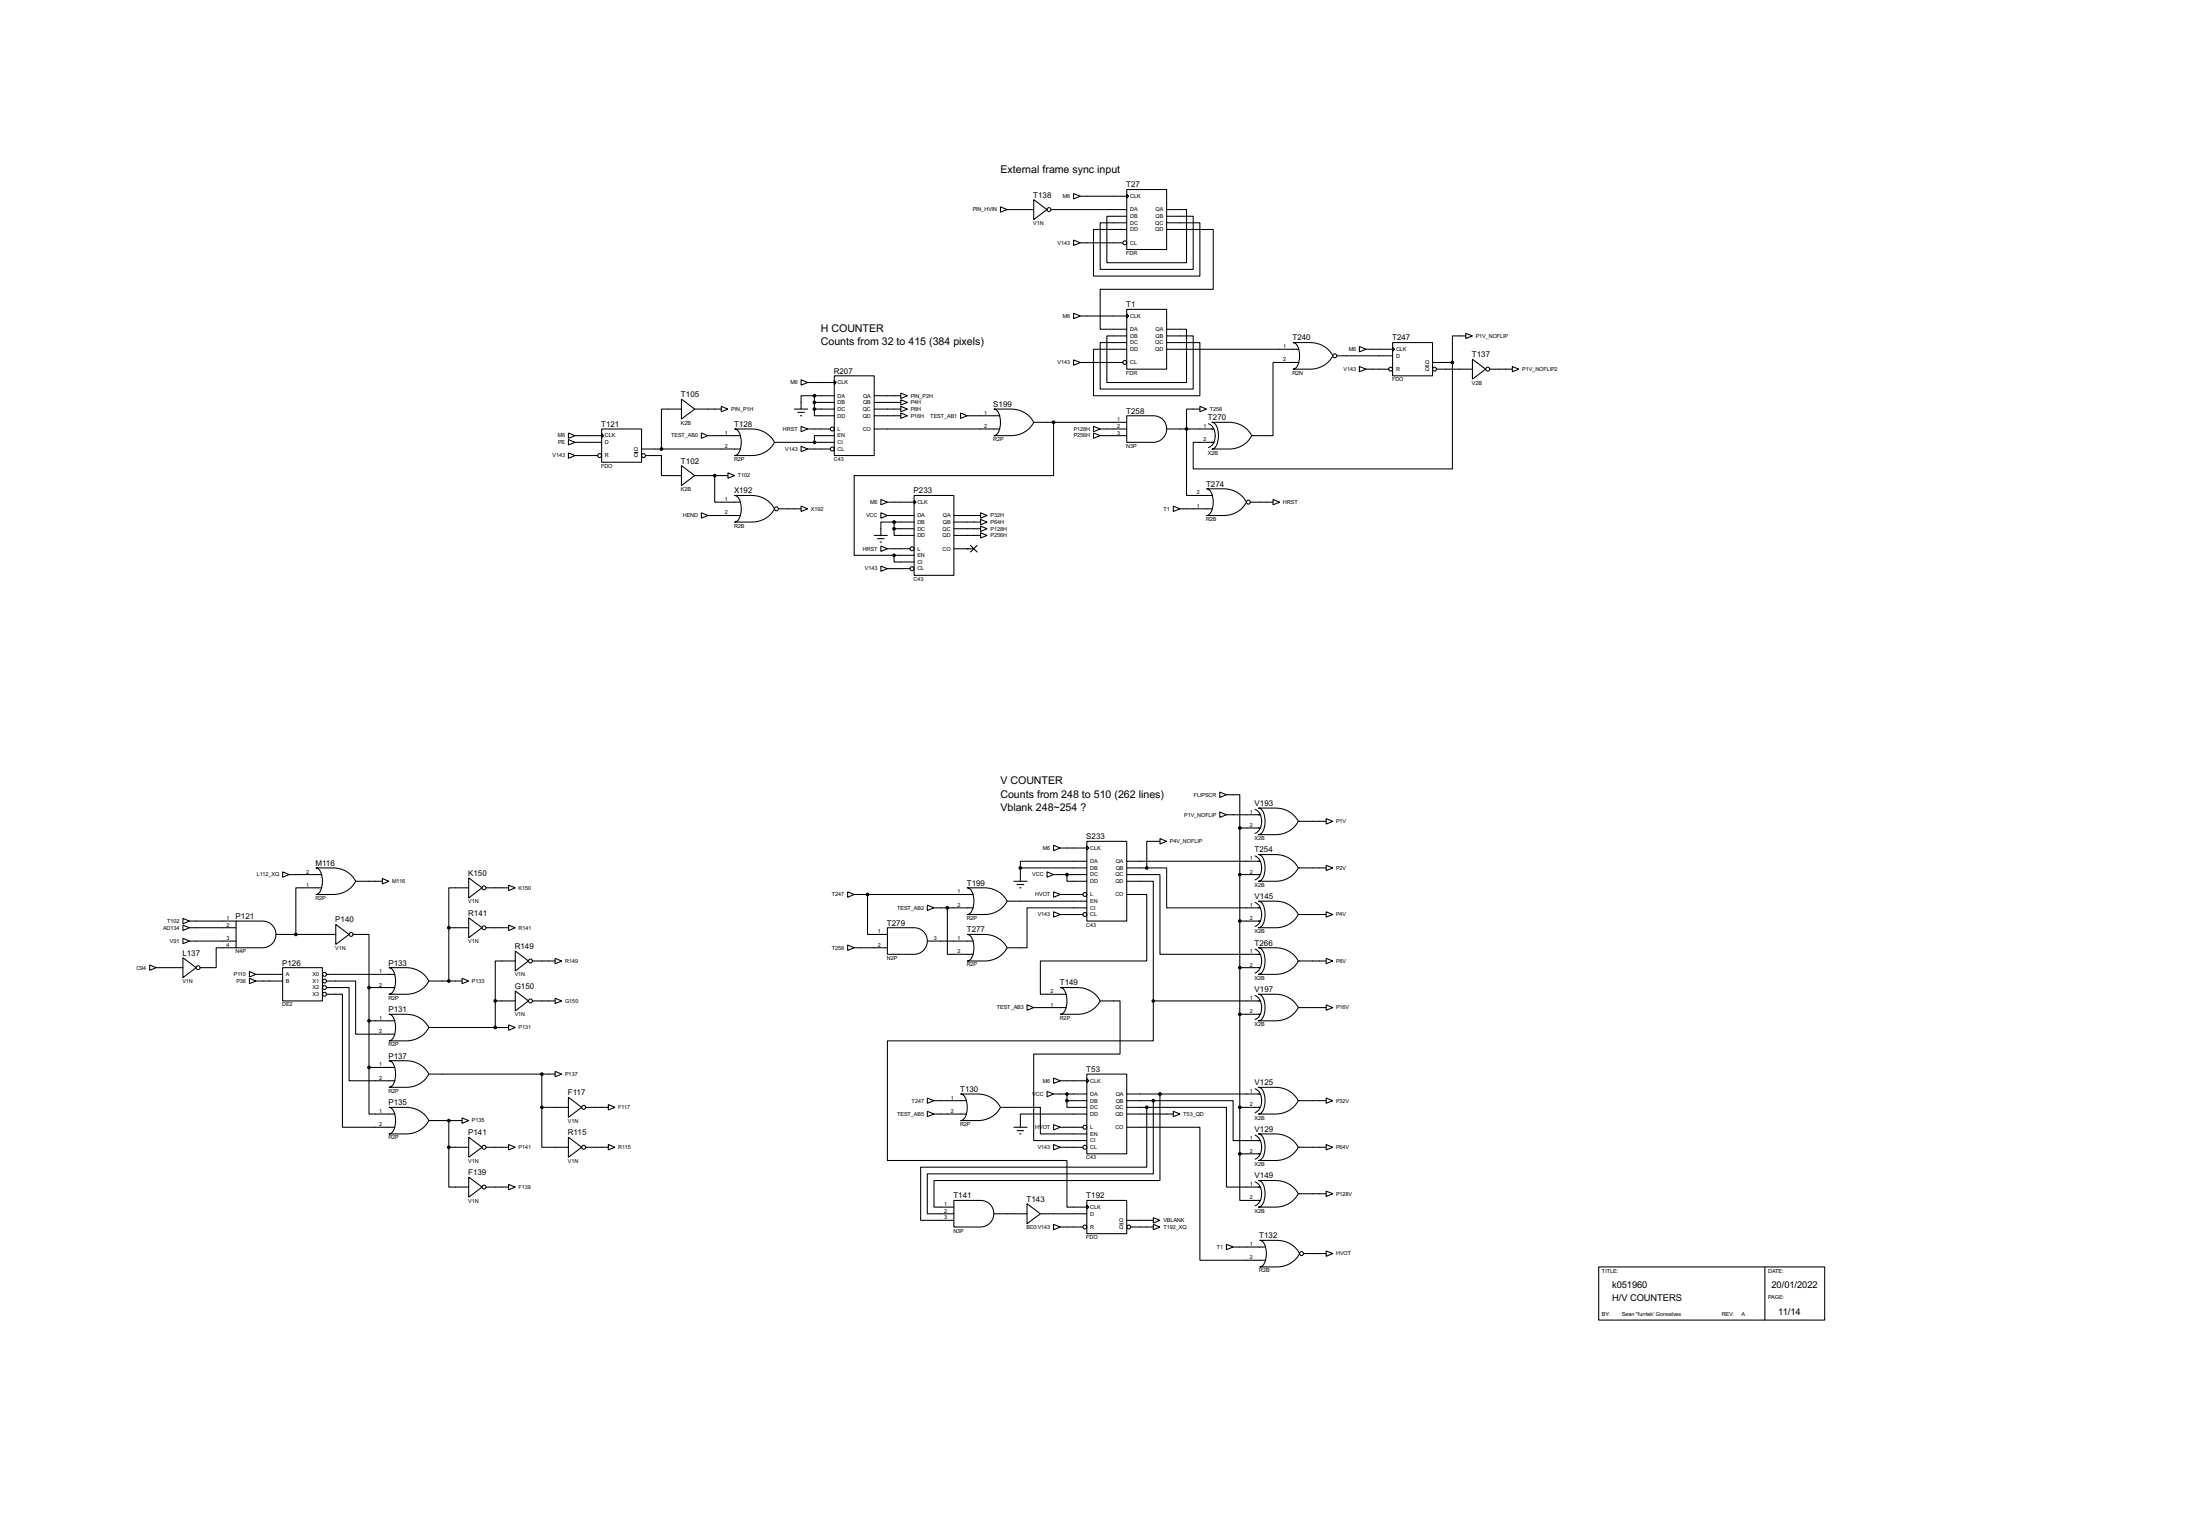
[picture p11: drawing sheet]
<svg xmlns="http://www.w3.org/2000/svg" width="841mm" height="587mm" viewBox="0 0 841 587" stroke-linecap="round" stroke-linejoin="round" font-family="sans-serif">
<g fill="none" stroke="#000" stroke-width=".4">
<path d="M382.3 79l2.6 1.1-2.6 1zM395 76.3l5.1 3.8-5.1 3.8zM410.3 74l2.5 1-2.5 1zM412.8 75h17.8M430.6 72.4h15.2v22.9h-15.2zM430.6 74.2l.7 .8-.7 .7zM384.9 80.1h10.1M401.6 80.1h29M410.3 91.7l2.5 1.1-2.5 1zM412.8 92.8h16.3M445.8 80.1h7.6v20.3h-30.4v-17.8h7.6M445.8 85.1h12.7v20.4h-40.6v-17.8h12.7"/>
<path d="M445.8 82.6h10.2v20.3h-35.6v-17.8h10.2M445.8 87.7h17.8v22.8h-43.2v15.3h10.2M410.3 119.7l2.5 1-2.5 1zM430.6 118.2h15.2v22.8h-15.2zM430.6 119.9l.7 .8-.7 .8zM410.3 137.5l2.5 1-2.5 1zM412.8 138.5h16.3M412.8 120.7h17.8M445.8 125.8h7.6v20.3h-30.4v-17.8h7.6M445.8 130.9h12.7v20.3h-40.6v-17.8h12.7M445.8 128.3h10.2v20.3h-35.6v-17.7h10.2M445.8 133.4h50.6"/>
<path d="M494.1 130.9h6.6a9.5 9.5 0 0 1 8.6 5 9.5 9.5 0 0 1-8.6 5.1h-6.6a3.2 3.2 0 0 0 2.3-3.1 7.7 7.7 0 0 0-1.3-6.6zM496.4 138.5h-9.9v27.9h-8.2M510.8 135.9h21.4M519.5 132.4l2.5 1-2.5 1zM522 133.4h10.2M532.2 130.9h15.2v12.7h-15.2zM532.2 132.6l.7 .8-.7 .8zM547.4 138.5h7.6M555 138.5v40.6h-99v-10.1h7.9M560.1 127.3l2.6 1-2.6 1zM560.1 128.3h-5.1v10.2M562.7 137.2l5 3.8-5 3.8z"/>
<path d="M260.4 152.5l5.1 3.8-5.1 3.8zM260.4 156.3h-7.6v15.2M265.5 156.3h10.1M275.6 155.2l2.6 1.1-2.6 1zM303.6 156.3h5.1M304.9 157.5h2.5M305.9 158.8h.5M306.1 145.1l2.6 1-2.6 1zM308.7 146.1h10.1M311.2 156.3v2.5h7.6M311.2 151.2h-5.1v5.1M311.2 151.2h7.6"/>
<path d="M311.2 156.3h7.6M311.2 151.2v5.1M311.2 153.7h7.6M318.8 143.6h15.3v30.4h-15.3zM318.8 145.3l.8 .8-.8 .8zM334.1 158.8h10.1M334.1 151.2h10.1M334.1 156.3h10.1M334.1 153.7h10.1M344.2 150.2l2.6 1-2.6 1zM344.2 152.7l2.6 1-2.6 1zM344.2 155.2l2.6 1.1-2.6 1z"/>
<path d="M344.2 157.8l2.6 1-2.6 1zM367.1 157.8l2.5 1-2.5 1zM369.6 158.8h12.5M379.8 156.3h6.6a9.5 9.5 0 0 1 8.6 5 9.5 9.5 0 0 1-8.6 5.1h-6.6a3.2 3.2 0 0 0 2.3-3.1 7.7 7.7 0 0 0-1.3-6.6zM430.6 158.8h10.1a5.1 5.1 0 0 1 5.1 5.1 5.1 5.1 0 0 1-5.1 5.1h-10.1zM458.5 155.2l2.6 1.1-2.6 1zM458.5 156.3h-5.1v33h10M519.5 140l2.5 1-2.5 1zM522 141h8.7M548.9 141h13.8M569.3 141h8.6M577.9 140l2.5 1-2.5 1z"/>
<path d="M217.2 173l2.6 1-2.6 1.1zM217.2 165.4l2.6 1-2.6 1zM217.2 167.9l2.6 1.1-2.6 1zM219.8 166.4h10.1M219.8 169h10.1M219.8 174h8.6M229.9 163.9h15.3v12.7h-15.3zM229.9 165.7l.8 .7-.8 .8zM245.2 171.5h37.8M246.7 174h6.1v7.7h7.6M260.4 177.9l5.1 3.8-5.1 3.8zM268 165.4l2.6 1-2.6 1z"/>
<path d="M270.6 166.4h12.4M280.7 163.9h6.6a9.6 9.6 0 0 1 8.7 5.1 9.6 9.6 0 0 1-8.7 5h-6.6a3.2 3.2 0 0 0 2.4-3.1 7.7 7.7 0 0 0-1.4-6.6zM296 169h22.8M306.1 170.5l2.6 1-2.6 1zM306.1 162.9l2.6 1-2.6 1zM308.7 163.9h8.6M308.7 171.5h8.6M318.8 166.4h-7.6v2.6M334.1 163.9h48M395 161.3h35.6M402.6 161.3v20.4h-76.2v30.4h15.3M417.9 162.9l2.5 1-2.5 1z"/>
<path d="M417.9 165.4l2.5 1-2.5 1zM420.4 163.9h10.2M420.4 166.4h10.2M445.8 163.9h18.1M461.8 161.9a5.3 5.3 0 0 1 0 9.1M463.1 161.3h6.6a9.5 9.5 0 0 1 8.6 5.1 9.5 9.5 0 0 1-8.6 5.1h-6.6a3.2 3.2 0 0 0 2.3-3.1 7.8 7.8 0 0 0-1.3-6.7zM265.5 181.7h12.7M268 195.9l2.6 1-2.6 1zM270.6 196.9h12.4M273.1 181.7v10.1h9.9M278.2 180.6l2.5 1.1-2.5 1zM280.7 189.3h6.6a9.6 9.6 0 0 1 8.7 5.1 9.6 9.6 0 0 1-8.7 5h-6.6a3.2 3.2 0 0 0 2.4-3.1 7.7 7.7 0 0 0-1.4-6.6z"/>
<path d="M297.5 194.4h8.6M306.1 193.3l2.6 1.1-2.6 1zM336.6 190.8l2.5 1-2.5 1zM336.6 195.9l2.5 1-2.5 1zM339.1 191.8h10.2M339.1 196.9h10.2M341.7 199.4h-5.1v5.1M341.7 199.4h7.6M341.7 199.4v2.6M349.3 189.3h15.2v30.5h-15.2zM349.3 191.1l.8 .7-.8 .8zM364.5 196.9h10.2"/>
<path d="M364.5 199.4h10.2M374.7 195.9l2.5 1-2.5 1zM374.7 198.4l2.5 1-2.5 1.1zM448.4 193.3l2.5 1.1-2.5 1zM450.9 194.4h12.5M461.1 186.7h6.6a9.6 9.6 0 0 1 8.6 5.1 9.6 9.6 0 0 1-8.6 5.1h-6.6a4.5 4.5 0 0 0 2.5-5.1 4.5 4.5 0 0 0-2.5-5.1zM477.8 191.8h8.7M486.5 190.8l2.5 1-2.5 1zM334.1 204.5h5M335.3 205.8h2.6M336.4 207.1h.5M336.6 216.2l2.5 1-2.5 1z"/>
<path d="M336.6 208.6l2.5 1-2.5 1zM339.1 217.2h8.7M339.1 209.6h8.7M341.7 202v2.5h7.6M341.7 212.1v2.6h7.6M341.7 202h7.6M341.7 212.1h7.6M364.5 202h10.2M364.5 204.5h10.2M364.5 209.6h7.7M370.9 208.3l2.5 2.6M373.4 208.3l-2.5 2.6"/>
<path d="M374.7 201l2.5 1-2.5 1zM374.7 203.5l2.5 1-2.5 1zM466.1 302.6l2.6 1-2.6 1zM466.1 310.2l2.6 1-2.6 1zM468.7 303.6h5.1v12.7M468.7 311.2h12.9M473.8 316.3v124.4M473.8 316.3h7.8M479.6 309.2a5.4 5.4 0 0 1 0 9.1M480.9 308.7h6.6a9.6 9.6 0 0 1 8.6 5 9.6 9.6 0 0 1-8.6 5.1h-6.6a3.2 3.2 0 0 0 2.3-3.1 7.7 7.7 0 0 0-1.3-6.6zM496.1 313.7h10.7M506.8 312.7l2.5 1-2.5 1.1z"/>
<path d="M108 333l2.5 1.1-2.5 1zM110.5 334.1h12.5M120.7 331.5h6.6a9.5 9.5 0 0 1 8.6 5.1 9.4 9.4 0 0 1-8.6 5.1h-6.6a3.2 3.2 0 0 0 2.3-3.2 7.9 7.9 0 0 0-1.3-6.6zM123 339.1h-9.9v17.8M135.9 336.6h10.2M146.1 335.6l2.5 1-2.5 1zM179.1 335.3l5.1 3.8-5.1 3.9zM179.1 339.1h-7.6v15.3M185.7 339.1h8.7M194.4 338.1l2.5 1-2.5 1.1zM369.6 339.1h6.6a9.6 9.6 0 0 1 8.7 5.1 9.6 9.6 0 0 1-8.7 5.1h-6.6a4.5 4.5 0 0 0 2.6-5.1 4.5 4.5 0 0 0-2.6-5.1zM387.4 336.6h5.1"/>
<path d="M388.7 337.9h2.5M389.7 339.1h.5M389.9 331.5v5.1M389.9 331.5h25.4M400.1 333l2.5 1.1-2.5 1zM402.6 322.9l2.6 1-2.6 1zM402.6 334.1h12.7M405.2 323.9h10.1M407.7 334.1v2.5h7.6M415.3 321.4h15.3v30.4h-15.3zM415.3 323.1l.8 .8-.8 .8zM415.3 329h-25.4v2.5"/>
<path d="M430.6 334.1h12.7v30.4h38.3M430.6 336.6h10.1v45.7M430.6 331.5h7.6M430.6 329h51M438.2 331.5h7.6v15.3h35.8M443.3 320.3l2.5 1.1-2.5 1zM443.3 321.4h-5.1v10.1M473.8 334.1h7.8M479.6 327a5.4 5.4 0 0 1 0 9.1M480.9 326.4h6.6a9.6 9.6 0 0 1 8.6 5.1 9.6 9.6 0 0 1-8.6 5.1h-6.6a3.2 3.2 0 0 0 2.3-3.1 7.8 7.8 0 0 0-1.3-6.7zM496.1 331.5h10.7M506.8 330.5l2.5 1-2.5 1z"/>
<path d="M69.9 350.8l2.5 1-2.5 1.1zM69.9 353.4l2.5 1-2.5 1zM69.9 358.4l2.5 1.1-2.5 1zM72.4 351.8h17.8M72.4 359.5h17.8M72.4 354.4h17.8M90.2 351.8h10.2a5.1 5.1 0 0 1 5.1 5.1 5.1 5.1 0 0 1-5.1 5.1h-10.2zM105.5 356.9h22.8M128.3 353.1l5.1 3.8-5.1 3.8zM134.9 356.9h6.1v20.3M171.5 354.4h7.6M171.5 354.4v20.3"/>
<path d="M179.1 350.6l5.1 3.8-5.1 3.8zM185.7 354.4h8.7M194.4 353.4l2.5 1-2.5 1zM323.9 340.7l2.5 1-2.5 1zM326.4 341.7h45.5M331.5 341.7v15.2h7.6M339.1 354.4h10.2a5.1 5.1 0 0 1 5.1 5 5.1 5.1 0 0 1-5.1 5.1h-10.2zM354.4 345.7l2.5 1.1-2.5 1zM354.4 359.5h17.5M356.9 346.8h15M362 346.8v17.7h9.9M369.6 356.9h6.6a9.6 9.6 0 0 1 8.7 5.1 9.6 9.6 0 0 1-8.7 5.1h-6.6a4.4 4.4 0 0 0 2.6-5.1 4.5 4.5 0 0 0-2.6-5.1z"/>
<path d="M384.9 344.2h30.4M402.6 348.3l2.6 1-2.6 1zM402.6 340.7l2.6 1-2.6 1zM405.2 349.3h8.6M405.2 341.7h8.6M415.3 346.8h-22.8v15.2h-7.6M430.6 341.7h7.6v25.4h-40.6v12.7h9.9M473.8 351.8h7.8M479.6 344.7a5.4 5.4 0 0 1 0 9.2M480.9 344.2h6.6a9.6 9.6 0 0 1 8.6 5.1 9.6 9.6 0 0 1-8.6 5.1h-6.6a3.2 3.2 0 0 0 2.3-3.2 7.8 7.8 0 0 0-1.3-6.6zM496.1 349.3h10.7M506.8 348.3l2.5 1-2.5 1z"/>
<path d="M57.2 368.6l2.5 1-2.5 1zM59.7 369.6h10.2M69.9 365.8l5.1 3.8-5.1 3.8zM90.2 362h-7.6v7.6h-6.1M95.3 371.1l2.5 1.1-2.5 1zM95.3 373.7l2.5 1-2.5 1zM97.8 372.2h10.2M97.8 374.7h10.2M108 369.6h15.2v12.7h-15.2zM124.8 374.7h11.1v20.3h15M124.8 379.8h6.1v50.8h20M124.8 377.2h8.6v35.6h17.5"/>
<path d="M124.8 372.2h26.1M141 377.2h9.9M141 377.2v30.5M148.6 369.6h6.6a9.5 9.5 0 0 1 8.7 5.1 9.5 9.5 0 0 1-8.7 5.1h-6.6a3.2 3.2 0 0 0 2.4-3.2 7.8 7.8 0 0 0-1.3-6.6zM163.9 374.7h12.7M176.6 373.7l2.5 1-2.5 1zM196.9 378.5l5.1 3.8-5.1 3.8zM196.9 363.3l5.1 3.8-5.1 3.8zM196.9 367.1h-7.6v15.2M203.5 367.1h8.6M212.1 366.1l2.6 1-2.6 1zM323.9 361l2.5 1-2.5 1z"/>
<path d="M326.4 362h12.7M405.2 377.2h6.6a9.6 9.6 0 0 1 8.6 5.1 9.5 9.5 0 0 1-8.6 5.1h-6.6a3.2 3.2 0 0 0 2.3-3.1 7.8 7.8 0 0 0-1.3-6.7zM473.8 369.6h7.8M479.6 362.5a5.4 5.4 0 0 1 0 9.2M480.9 379.8h6.6a9.6 9.6 0 0 1 8.6 5.1 9.6 9.6 0 0 1-8.6 5h-6.6a3.1 3.1 0 0 0 2.3-3.1 7.8 7.8 0 0 0-1.3-6.6zM480.9 362h6.6a9.6 9.6 0 0 1 8.6 5.1 9.6 9.6 0 0 1-8.6 5.1h-6.6a3.2 3.2 0 0 0 2.3-3.2 7.7 7.7 0 0 0-1.3-6.6zM496.1 367.1h10.7M506.8 366.1l2.5 1-2.5 1zM141 389.9h9.9M148.6 387.4h6.6a9.5 9.5 0 0 1 8.7 5.1 9.5 9.5 0 0 1-8.7 5.1h-6.6a3.2 3.2 0 0 0 2.4-3.2 7.7 7.7 0 0 0-1.3-6.6zM163.9 392.5h30.5M189.3 382.3h7.6"/>
<path d="M189.3 382.3v10.2M194.4 391.5l2.5 1-2.5 1zM203.5 382.3h8.6M212.1 381.3l2.6 1-2.6 1zM392.5 383.8l2.5 1.1-2.5 1zM395 384.9h12.5M420.4 382.3h7.6v20.3h-33v33.1h20.3M440.7 382.3v15.3h-101.6v45.7h68.6v17.8h7.6M440.7 382.3h40.9M473.8 387.4h7.8M479.6 380.3a5.4 5.4 0 0 1 0 9.1M496.1 384.9h10.7"/>
<path d="M506.8 383.8l2.5 1.1-2.5 1zM141 407.7v17.8h9.9M141 407.7h9.9M148.6 405.2h6.6a9.5 9.5 0 0 1 8.7 5.1 9.5 9.5 0 0 1-8.7 5h-6.6a3.1 3.1 0 0 0 2.4-3.1 7.8 7.8 0 0 0-1.3-6.6zM163.9 410.3h48.2M207.1 410.3v12.7M212.1 409.2l2.6 1.1-2.6 1zM217.2 419.2l5.1 3.8-5.1 3.8zM354.4 419.4l2.5 1-2.5 1zM367.1 417.9h6.6a9.6 9.6 0 0 1 8.6 5.1 9.5 9.5 0 0 1-8.6 5h-6.6a3.1 3.1 0 0 0 2.3-3.1 7.8 7.8 0 0 0-1.3-6.6zM400.1 416.9l2.5 1-2.5 1zM402.6 411.8l2.6 1-2.6 1z"/>
<path d="M402.6 417.9h12.7M405.2 412.8h10.1M407.7 417.9v2.5M415.3 410.3h15.3v30.4h-15.3zM415.3 412l.8 .8-.8 .8zM430.6 417.9h51M443.3 417.9v33h-86.4v10.2h7.6M479.6 415.9a5.4 5.4 0 0 1 0 9.1M480.9 415.3h6.6a9.6 9.6 0 0 1 8.6 5.1 9.6 9.6 0 0 1-8.6 5.1h-6.6a3.2 3.2 0 0 0 2.3-3.1 7.8 7.8 0 0 0-1.3-6.7zM506.8 419.4l2.5 1-2.5 1zM148.6 423h6.6a9.5 9.5 0 0 1 8.7 5 9.5 9.5 0 0 1-8.7 5.1h-6.6a3.2 3.2 0 0 0 2.4-3.1 7.7 7.7 0 0 0-1.3-6.6zM163.9 428h12.7"/>
<path d="M171.5 438.2v15.2h7.6M171.5 438.2h7.6M171.5 428v10.2M176.6 427l2.5 1-2.5 1.1zM179.1 434.4l5.1 3.8-5.1 3.8zM185.7 438.2h8.7M194.4 437.2l2.5 1-2.5 1zM207.1 423v15.2h10.1M207.1 423h10.1M217.2 434.4l5.1 3.8-5.1 3.8zM223.8 423h8.7M223.8 438.2h8.7"/>
<path d="M232.5 421.9l2.5 1.1-2.5 1zM232.5 437.2l2.5 1-2.5 1zM354.4 424.5l2.5 1-2.5 1zM356.9 420.4h12.5M356.9 425.5h12.5M382.3 423h15.3v10.1h17.7M387.4 430.6h5.1M388.7 431.9h2.5M389.7 433.1h.5M402.6 437.2l2.6 1-2.6 1zM402.6 429.6l2.6 1-2.6 1zM405.2 438.2h8.6"/>
<path d="M405.2 430.6h8.6M407.7 420.4v2.6h7.6M407.7 420.4h7.6M415.3 425.5h-25.4v5.1M430.6 430.6h27.9v50.8h25.2M430.6 423h7.6M430.6 420.4h10.1M430.6 425.5h17.8M438.2 423v22.8h-86.4v20.3h12.7M438.2 423h30.5v30.4h12.9M440.7 420.4v28h-86.3v15.2h10.1M440.7 420.4h30.5v15.3h10.4"/>
<path d="M448.4 424.5l2.5 1-2.5 1zM473.8 423h7.8M479.6 433.6a5.4 5.4 0 0 1 0 9.2M480.9 433.1h6.6a9.6 9.6 0 0 1 8.6 5.1 9.6 9.6 0 0 1-8.6 5.1h-6.6a3.2 3.2 0 0 0 2.3-3.2 7.8 7.8 0 0 0-1.3-6.6zM496.1 420.4h10.7M496.1 438.2h10.7M506.8 437.2l2.5 1-2.5 1zM179.1 449.6l5.1 3.8-5.1 3.9zM185.7 453.4h8.7M194.4 452.4l2.5 1-2.5 1.1zM364.5 458.5h10.2a5.1 5.1 0 0 1 5.1 5.1 5.1 5.1 0 0 1-5.1 5.1h-10.2zM392.5 459.8l5.1 3.8-5.1 3.8z"/>
<path d="M415.3 458.5h15.3v12.7h-15.3zM473.8 440.7v17.8h7.8M473.8 440.7h7.8M479.6 451.4a5.4 5.4 0 0 1 0 9.2M480.9 450.9h6.6a9.6 9.6 0 0 1 8.6 5.1 9.6 9.6 0 0 1-8.6 5.1h-6.6a3.2 3.2 0 0 0 2.3-3.2 7.7 7.7 0 0 0-1.3-6.6zM496.1 456h10.7M506.8 455l2.5 1-2.5 1zM379.8 463.6h12.7M397.6 463.6h17.7M402.6 467.7l2.6 1-2.6 1zM405.2 468.7h8.6M415.3 460.3l.8 .8-.8 .7z"/>
<path d="M430.6 466.1h10.1M432.1 468.7h8.6M440.7 467.7l2.6 1-2.6 1zM440.7 465.1l2.6 1-2.6 1.1zM468.7 475.3l2.5 1-2.5 1zM471.2 476.3h12.5M481.4 473.8h6.6a9.5 9.5 0 0 1 8.6 5 9.5 9.5 0 0 1-8.6 5.1h-6.6a3.2 3.2 0 0 0 2.3-3.1 7.7 7.7 0 0 0-1.3-6.6zM498.1 478.8h8.7M506.8 477.8l2.5 1-2.5 1.1zM610.9 483.9h86.4v20.3h-86.4zM674.4 483.9v20.3"/>
<circle cx="400.8" cy="80.1" r=".75"/>
<circle cx="429.8" cy="92.8" r=".75"/>
<circle cx="429.8" cy="138.5" r=".75"/>
<circle cx="510" cy="135.9" r=".75"/>
<circle cx="531.4" cy="141" r=".75"/>
<circle cx="548.1" cy="141" r=".75"/>
<circle cx="568.5" cy="141" r=".75"/>
<circle cx="229.1" cy="174" r=".75"/>
<circle cx="245.9" cy="174" r=".75"/>
<circle cx="318" cy="163.9" r=".75"/>
<circle cx="318" cy="171.5" r=".75"/>
<circle cx="296.7" cy="194.4" r=".75"/>
<circle cx="477" cy="191.8" r=".75"/>
<circle cx="348.5" cy="209.6" r=".75"/>
<circle cx="348.5" cy="217.2" r=".75"/>
<circle cx="184.9" cy="339.1" r=".75"/>
<circle cx="134.1" cy="356.9" r=".75"/>
<circle cx="184.9" cy="354.4" r=".75"/>
<circle cx="414.5" cy="341.7" r=".75"/>
<circle cx="414.5" cy="349.3" r=".75"/>
<circle cx="75.7" cy="369.6" r=".75"/>
<circle cx="124" cy="374.7" r=".75"/>
<circle cx="124" cy="372.2" r=".75"/>
<circle cx="124" cy="379.8" r=".75"/>
<circle cx="124" cy="377.2" r=".75"/>
<circle cx="202.7" cy="367.1" r=".75"/>
<circle cx="202.7" cy="382.3" r=".75"/>
<circle cx="184.9" cy="438.2" r=".75"/>
<circle cx="223" cy="438.2" r=".75"/>
<circle cx="223" cy="423" r=".75"/>
<circle cx="414.5" cy="430.6" r=".75"/>
<circle cx="414.5" cy="438.2" r=".75"/>
<circle cx="184.9" cy="453.4" r=".75"/>
<circle cx="414.5" cy="468.7" r=".75"/>
<circle cx="431.3" cy="468.7" r=".75"/>
<circle cx="497.3" cy="478.8" r=".75"/>
</g>
<circle cx="369.6" cy="209.6" r=".2" fill="#000"/>
<path d="M544.6 139.8h1.6M242.3 172.8h1.6M427.7 467.5h1.6" fill="none" stroke="#000" stroke-width=".38"/>
<g fill="#000" stroke="#000" stroke-width=".4">
<circle cx="555" cy="138.5" r=".5"/>
<circle cx="311.2" cy="153.7" r=".5"/>
<circle cx="311.2" cy="156.3" r=".5"/>
<circle cx="311.2" cy="151.2" r=".5"/>
<circle cx="252.7" cy="171.5" r=".5"/>
<circle cx="311.2" cy="169" r=".5"/>
<circle cx="402.6" cy="161.3" r=".5"/>
<circle cx="453.4" cy="163.9" r=".5"/>
<circle cx="273.1" cy="181.7" r=".5"/>
<circle cx="341.6" cy="199.4" r=".5"/>
<circle cx="341.6" cy="212.1" r=".5"/>
<circle cx="341.6" cy="202" r=".5"/>
<circle cx="473.7" cy="316.3" r=".5"/>
<circle cx="389.9" cy="331.5" r=".5"/>
<circle cx="407.7" cy="334.1" r=".5"/>
<circle cx="438.2" cy="331.5" r=".5"/>
<circle cx="473.7" cy="334.1" r=".5"/>
<circle cx="113" cy="356.9" r=".5"/>
<circle cx="171.5" cy="354.4" r=".5"/>
<circle cx="331.5" cy="341.7" r=".5"/>
<circle cx="362" cy="346.8" r=".5"/>
<circle cx="473.7" cy="351.8" r=".5"/>
<circle cx="141" cy="377.2" r=".5"/>
<circle cx="171.5" cy="374.7" r=".5"/>
<circle cx="473.7" cy="369.6" r=".5"/>
<circle cx="141" cy="389.9" r=".5"/>
<circle cx="189.2" cy="392.5" r=".5"/>
<circle cx="189.2" cy="382.3" r=".5"/>
<circle cx="440.7" cy="382.3" r=".5"/>
<circle cx="473.7" cy="387.4" r=".5"/>
<circle cx="141" cy="407.7" r=".5"/>
<circle cx="207" cy="410.3" r=".5"/>
<circle cx="407.7" cy="417.9" r=".5"/>
<circle cx="443.2" cy="417.9" r=".5"/>
<circle cx="171.5" cy="438.2" r=".5"/>
<circle cx="171.5" cy="428" r=".5"/>
<circle cx="207" cy="423" r=".5"/>
<circle cx="407.7" cy="420.4" r=".5"/>
<circle cx="438.2" cy="423" r=".5"/>
<circle cx="440.7" cy="420.4" r=".5"/>
<circle cx="473.7" cy="423" r=".5"/>
<circle cx="473.7" cy="440.7" r=".5"/>
</g>
<g font-size="4.6">
<text x="382.3" y="65.9">External frame sync input</text>
<text x="313.7" y="126.9">H COUNTER</text>
<text x="313.7" y="131.9">Counts from 32 to 415 (384 pixels)</text>
<text x="382.3" y="299.6">V COUNTER</text>
<text x="382.3" y="304.7">Counts from 248 to 510 (262 lines)</text>
<text x="382.3" y="309.8">Vblank 248~254 ?</text>
</g>
<g font-size="4">
<text x="616" y="492.1">k051960</text>
<text x="616" y="497.1">H/V COUNTERS</text>
<text x="677" y="492.1">20/01/2022</text>
<text x="679.5" y="502.2">11/14</text>
</g>
<g font-size="3.4">
<text x="430.4" y="71.6">T27</text>
<text x="394.8" y="75.5">T138</text>
<text x="430.4" y="117.4">T1</text>
<text x="493.9" y="130.1">T240</text>
<text x="532" y="130.1">T247</text>
<text x="562.5" y="136.4">T137</text>
<text x="318.6" y="142.8">R207</text>
<text x="260.2" y="151.7">T105</text>
<text x="379.6" y="155.5">S199</text>
<text x="430.4" y="158">T258</text>
<text x="461.6" y="160.5">T270</text>
<text x="229.7" y="163">T121</text>
<text x="280.5" y="163">T128</text>
<text x="260.2" y="177.1">T102</text>
<text x="460.9" y="185.9">T274</text>
<text x="280.5" y="188.4">X192</text>
<text x="349.1" y="188.4">P233</text>
<text x="479.4" y="307.9">V193</text>
<text x="415.1" y="320.6">S233</text>
<text x="479.4" y="325.6">T254</text>
<text x="120.5" y="330.7">M116</text>
<text x="178.9" y="334.5">K150</text>
<text x="369.4" y="338.3">T199</text>
<text x="479.4" y="343.4">V145</text>
<text x="90" y="351">P121</text>
<text x="128.1" y="352.3">P140</text>
<text x="178.9" y="349.8">R141</text>
<text x="338.9" y="353.6">T279</text>
<text x="369.4" y="356.1">T277</text>
<text x="69.7" y="365">L137</text>
<text x="196.7" y="362.5">R149</text>
<text x="479.4" y="361.2">T266</text>
<text x="107.8" y="368.8">P126</text>
<text x="148.4" y="368.8">P133</text>
<text x="196.7" y="377.7">G150</text>
<text x="405" y="376.4">T149</text>
<text x="479.4" y="379">V197</text>
<text x="148.4" y="386.6">P131</text>
<text x="148.4" y="404.4">P137</text>
<text x="415.1" y="409.5">T53</text>
<text x="217" y="418.4">F117</text>
<text x="366.9" y="417.1">T130</text>
<text x="479.4" y="414.5">V125</text>
<text x="148.4" y="422.2">P135</text>
<text x="178.9" y="433.6">P141</text>
<text x="217" y="433.6">R115</text>
<text x="479.4" y="432.3">V129</text>
<text x="178.9" y="448.8">F139</text>
<text x="479.4" y="450.1">V149</text>
<text x="364.3" y="457.7">T141</text>
<text x="392.3" y="459">T143</text>
<text x="415.1" y="457.7">T192</text>
<text x="481.2" y="473">T132</text>
</g>
<g font-size="2.4">
<text x="406.2" y="75.6">M6</text>
<text x="431.9" y="75.6">CLK</text>
<text x="371.7" y="80.8">PIN_HVIN</text>
<text x="431.9" y="80.8">DA</text>
<text x="431.9" y="83.3">DB</text>
<text x="441.6" y="80.8">QA</text>
<text x="441.6" y="83.3">QB</text>
<text x="394.8" y="86">V1N</text>
<text x="431.9" y="85.8">DC</text>
<text x="431.9" y="88.3">DD</text>
<text x="441.5" y="85.8">QC</text>
<text x="441.5" y="88.3">QD</text>
<text x="404.2" y="93.5">V143</text>
<text x="431.9" y="93.5">CL</text>
<text x="430.4" y="97.4">FDR</text>
<text x="406.2" y="121.4">M6</text>
<text x="431.9" y="121.4">CLK</text>
<text x="431.9" y="126.4">DA</text>
<text x="431.9" y="129">DB</text>
<text x="431.9" y="131.6">DC</text>
<text x="441.5" y="131.6">QC</text>
<text x="441.6" y="126.4">QA</text>
<text x="441.6" y="129">QB</text>
<text x="563.9" y="129">P1V_NOFLIP</text>
<text x="431.9" y="134.1">DD</text>
<text x="441.5" y="134.1">QD</text>
<text x="490.4" y="133">1</text>
<text x="515.4" y="134.1">M6</text>
<text x="533.5" y="134.1">CLK</text>
<text x="533.5" y="136.6">D</text>
<text x="404.2" y="139.1">V143</text>
<text x="430.4" y="143.1">FDR</text>
<text x="431.9" y="139.1">CL</text>
<text x="490.4" y="138.1">2</text>
<text x="493.9" y="143.1">R2N</text>
<text x="513.4" y="141.7">V143</text>
<text x="533.5" y="141.7">R</text>
<text x="544.6" y="139.1">Q</text>
<text x="544.6" y="141.7">Q</text>
<text x="581.7" y="141.7">P1V_NOFLIP2</text>
<text x="302.1" y="146.8">M6</text>
<text x="320.1" y="146.8">CLK</text>
<text x="532" y="145.7">FDO</text>
<text x="562.5" y="146.9">V2B</text>
<text x="320.1" y="151.8">DA</text>
<text x="320.1" y="154.4">DB</text>
<text x="329.8" y="151.8">QA</text>
<text x="329.8" y="154.4">QB</text>
<text x="348" y="151.8">PIN_P2H</text>
<text x="348" y="154.4">P4H</text>
<text x="279.5" y="157">PIN_P1H</text>
<text x="320.1" y="157">DC</text>
<text x="320.1" y="159.5">DD</text>
<text x="329.7" y="157">QC</text>
<text x="329.7" y="159.5">QD</text>
<text x="348" y="157">P8H</text>
<text x="348" y="159.5">P16H</text>
<text x="355.5" y="159.5">TEST_AB1</text>
<text x="376.1" y="158.4">1</text>
<text x="426.9" y="160.9">1</text>
<text x="462.3" y="157">T258</text>
<text x="213.2" y="167.1">M6</text>
<text x="231.2" y="167.1">CLK</text>
<text x="256.5" y="167.1">TEST_AB0</text>
<text x="260.2" y="162.2">K2B</text>
<text x="277" y="166">1</text>
<text x="299.2" y="164.5">HRST</text>
<text x="320.1" y="167.1">EN</text>
<text x="320.1" y="164.5">L</text>
<text x="329.7" y="164.5">CO</text>
<text x="376.1" y="163.5">2</text>
<text x="410.3" y="164.5">P128H</text>
<text x="410.3" y="167.1">P256H</text>
<text x="426.9" y="163.5">2</text>
<text x="426.9" y="166">3</text>
<text x="459.9" y="163.5">1</text>
<text x="213.3" y="169.7">PE</text>
<text x="231.2" y="169.7">D</text>
<text x="242.3" y="172.2">Q</text>
<text x="277" y="171.1">2</text>
<text x="300.1" y="172.2">V143</text>
<text x="320.1" y="169.7">CI</text>
<text x="320.1" y="172.2">CL</text>
<text x="379.6" y="168.5">R2P</text>
<text x="430.4" y="171.1">N3P</text>
<text x="459.9" y="168.6">2</text>
<text x="461.6" y="173.6">X2B</text>
<text x="211.2" y="174.7">V143</text>
<text x="229.7" y="178.6">FDO</text>
<text x="231.2" y="174.7">R</text>
<text x="242.3" y="174.7">Q</text>
<text x="280.5" y="176.1">R2P</text>
<text x="318.6" y="176.1">C43</text>
<text x="282" y="182.4">T102</text>
<text x="260.2" y="187.6">K2B</text>
<text x="277" y="191.4">1</text>
<text x="457.4" y="188.9">2</text>
<text x="260.9" y="197.6">HEND</text>
<text x="277" y="196.5">2</text>
<text x="309.9" y="195.1">X192</text>
<text x="331" y="197.6">VCC</text>
<text x="332.5" y="192.5">M6</text>
<text x="350.6" y="192.5">CLK</text>
<text x="350.6" y="197.6">DA</text>
<text x="360.3" y="197.6">QA</text>
<text x="378.5" y="197.6">P32H</text>
<text x="444.6" y="195.1">T1</text>
<text x="457.4" y="194">1</text>
<text x="490.3" y="192.5">HRST</text>
<text x="280.5" y="201.5">R2B</text>
<text x="350.6" y="200.1">DB</text>
<text x="350.6" y="202.6">DC</text>
<text x="360.2" y="202.6">QC</text>
<text x="360.3" y="200.1">QB</text>
<text x="378.5" y="200.1">P64H</text>
<text x="378.5" y="202.6">P128H</text>
<text x="460.9" y="199">R2B</text>
<text x="350.6" y="205.2">DD</text>
<text x="360.2" y="205.2">QD</text>
<text x="378.5" y="205.2">P256H</text>
<text x="329.7" y="210.3">HRST</text>
<text x="350.6" y="212.8">EN</text>
<text x="350.6" y="215.3">CI</text>
<text x="350.6" y="210.3">L</text>
<text x="360.2" y="210.3">CO</text>
<text x="330.5" y="217.9">V143</text>
<text x="349.1" y="221.9">C43</text>
<text x="350.6" y="217.9">CL</text>
<text x="456.3" y="304.3">FLIPSCR</text>
<text x="452.5" y="311.9">P1V_NOFLIP</text>
<text x="477.7" y="310.8">1</text>
<text x="477.7" y="315.9">2</text>
<text x="510.6" y="314.4">P1V</text>
<text x="447.1" y="322.1">P4V_NOFLIP</text>
<text x="479.4" y="320.9">X2B</text>
<text x="398.6" y="324.6">M6</text>
<text x="416.6" y="324.6">CLK</text>
<text x="416.6" y="329.7">DA</text>
<text x="426.4" y="329.7">QA</text>
<text x="477.7" y="328.6">1</text>
<text x="98.2" y="334.8">L112_XQ</text>
<text x="117" y="333.7">2</text>
<text x="394.5" y="334.8">VCC</text>
<text x="416.6" y="332.2">DB</text>
<text x="416.6" y="334.8">DC</text>
<text x="426.2" y="334.8">QC</text>
<text x="426.4" y="332.2">QB</text>
<text x="477.7" y="333.7">2</text>
<text x="510.6" y="332.2">P2V</text>
<text x="117" y="338.7">1</text>
<text x="149.9" y="337.3">M116</text>
<text x="198.2" y="339.8">K150</text>
<text x="365.9" y="341.3">1</text>
<text x="416.6" y="337.3">DD</text>
<text x="426.2" y="337.3">QD</text>
<text x="479.4" y="338.7">X2B</text>
<text x="120.5" y="343.8">R2P</text>
<text x="178.9" y="345.1">V1N</text>
<text x="317.9" y="342.4">T247</text>
<text x="342.8" y="347.5">TEST_AB2</text>
<text x="365.9" y="346.4">2</text>
<text x="395.6" y="342.4">HVOT</text>
<text x="416.6" y="344.9">EN</text>
<text x="416.6" y="347.5">CI</text>
<text x="416.6" y="342.4">L</text>
<text x="426.2" y="342.4">CO</text>
<text x="477.7" y="346.4">1</text>
<text x="63.9" y="352.5">T102</text>
<text x="86.5" y="351.4">1</text>
<text x="86.5" y="354">2</text>
<text x="369.4" y="351.4">R2P</text>
<text x="396.5" y="350">V143</text>
<text x="415.1" y="353.9">C43</text>
<text x="416.6" y="350">CL</text>
<text x="477.7" y="351.4">2</text>
<text x="510.6" y="350">P4V</text>
<text x="62.3" y="355.1">AD134</text>
<text x="86.5" y="359.1">3</text>
<text x="198.2" y="355.1">R141</text>
<text x="335.5" y="356.5">1</text>
<text x="356.9" y="359.1">3</text>
<text x="365.9" y="359.1">1</text>
<text x="479.4" y="356.5">X2B</text>
<text x="65" y="360.2">V91</text>
<text x="86.5" y="361.6">4</text>
<text x="90" y="364.1">N4P</text>
<text x="128.1" y="362.8">V1N</text>
<text x="178.9" y="360.3">V1N</text>
<text x="317.9" y="362.7">T258</text>
<text x="335.5" y="361.6">2</text>
<text x="365.9" y="364.1">2</text>
<text x="477.7" y="364.1">1</text>
<text x="52.1" y="370.3">C94</text>
<text x="145" y="371.8">1</text>
<text x="216" y="367.8">R149</text>
<text x="338.9" y="366.6">N2P</text>
<text x="369.4" y="369.2">R2P</text>
<text x="477.7" y="369.2">2</text>
<text x="510.6" y="367.8">P8V</text>
<text x="69.7" y="375.5">V1N</text>
<text x="89.4" y="372.9">P110</text>
<text x="90.4" y="375.4">P38</text>
<text x="109.3" y="372.9">A</text>
<text x="109.3" y="375.4">B</text>
<text x="119.5" y="372.9">X0</text>
<text x="119.5" y="375.4">X1</text>
<text x="119.5" y="377.9">X2</text>
<text x="145" y="376.8">2</text>
<text x="180.4" y="375.4">P133</text>
<text x="196.7" y="373">V1N</text>
<text x="479.4" y="374.3">X2B</text>
<text x="119.5" y="380.5">X3</text>
<text x="148.4" y="381.9">R2P</text>
<text x="216" y="383">G150</text>
<text x="401.5" y="379.4">2</text>
<text x="477.7" y="381.9">1</text>
<text x="107.8" y="384.4">DE2</text>
<text x="145" y="389.5">1</text>
<text x="196.7" y="388.2">V1N</text>
<text x="380.9" y="385.6">TEST_AB3</text>
<text x="401.5" y="384.5">1</text>
<text x="405" y="389.5">R2P</text>
<text x="477.7" y="387">2</text>
<text x="510.6" y="385.6">P16V</text>
<text x="145" y="394.6">2</text>
<text x="198.2" y="393.2">P131</text>
<text x="479.4" y="392">X2B</text>
<text x="148.4" y="399.7">R2P</text>
<text x="145" y="407.3">1</text>
<text x="145" y="412.4">2</text>
<text x="216" y="411">P137</text>
<text x="398.6" y="413.5">M6</text>
<text x="416.6" y="413.5">CLK</text>
<text x="148.4" y="417.4">R2P</text>
<text x="394.5" y="418.6">VCC</text>
<text x="416.6" y="418.6">DA</text>
<text x="426.4" y="418.6">QA</text>
<text x="477.7" y="417.5">1</text>
<text x="145" y="425.1">1</text>
<text x="236.3" y="423.7">F117</text>
<text x="348.4" y="421.1">T247</text>
<text x="363.4" y="420">1</text>
<text x="363.4" y="425.1">2</text>
<text x="416.6" y="421.1">DB</text>
<text x="416.6" y="423.7">DC</text>
<text x="426.2" y="423.7">QC</text>
<text x="426.4" y="421.1">QB</text>
<text x="477.7" y="422.6">2</text>
<text x="510.6" y="421.1">P32V</text>
<text x="145" y="430.2">2</text>
<text x="180.4" y="428.7">P135</text>
<text x="217" y="428.9">V1N</text>
<text x="342.8" y="426.2">TEST_AB5</text>
<text x="366.9" y="430.1">R2P</text>
<text x="395.6" y="431.3">HVOT</text>
<text x="416.6" y="426.2">DD</text>
<text x="416.6" y="431.3">L</text>
<text x="426.2" y="426.2">QD</text>
<text x="426.2" y="431.3">CO</text>
<text x="452.2" y="426.2">T53_QD</text>
<text x="479.4" y="427.6">X2B</text>
<text x="148.4" y="435.2">R2P</text>
<text x="416.6" y="433.8">EN</text>
<text x="416.6" y="436.4">CI</text>
<text x="477.7" y="435.3">1</text>
<text x="198.2" y="438.9">P141</text>
<text x="236.3" y="438.9">R115</text>
<text x="396.5" y="438.9">V143</text>
<text x="415.1" y="442.8">C43</text>
<text x="416.6" y="438.9">CL</text>
<text x="477.7" y="440.3">2</text>
<text x="510.6" y="438.9">P64V</text>
<text x="178.9" y="444.1">V1N</text>
<text x="217" y="444.1">V1N</text>
<text x="479.4" y="445.4">X2B</text>
<text x="198.2" y="454.1">F139</text>
<text x="477.7" y="453">1</text>
<text x="178.9" y="459.4">V1N</text>
<text x="360.9" y="460.7">1</text>
<text x="416.6" y="461.8">CLK</text>
<text x="477.7" y="458.1">2</text>
<text x="510.6" y="456.7">P128V</text>
<text x="360.9" y="463.2">2</text>
<text x="360.9" y="465.7">3</text>
<text x="416.6" y="464.3">D</text>
<text x="427.7" y="466.8">Q</text>
<text x="444.6" y="466.8">VBLANK</text>
<text x="479.4" y="463.2">X2B</text>
<text x="364.3" y="470.8">N3P</text>
<text x="392.3" y="469.5">BD3V143</text>
<text x="415.1" y="473.3">FDO</text>
<text x="416.6" y="469.4">R</text>
<text x="427.7" y="469.4">Q</text>
<text x="444.6" y="469.4">T192_XQ</text>
<text x="465" y="477">T1</text>
<text x="477.7" y="475.9">1</text>
<text x="510.6" y="479.5">HVOT</text>
<text x="477.7" y="481">2</text>
<text x="481.2" y="486">R2B</text>
<text x="612.2" y="486.1">TITLE:</text>
<text x="675.7" y="486.1">DATE:</text>
<text x="675.7" y="496.2">PAGE:</text>
<text x="612.2" y="502.6">BY:</text>
<text x="619.8" y="502.6">Sean &quot;furrtek' Gonsalves</text>
<text x="657.9" y="502.6">REV:</text>
<text x="665.5" y="502.6">A</text>
</g>
</svg>
